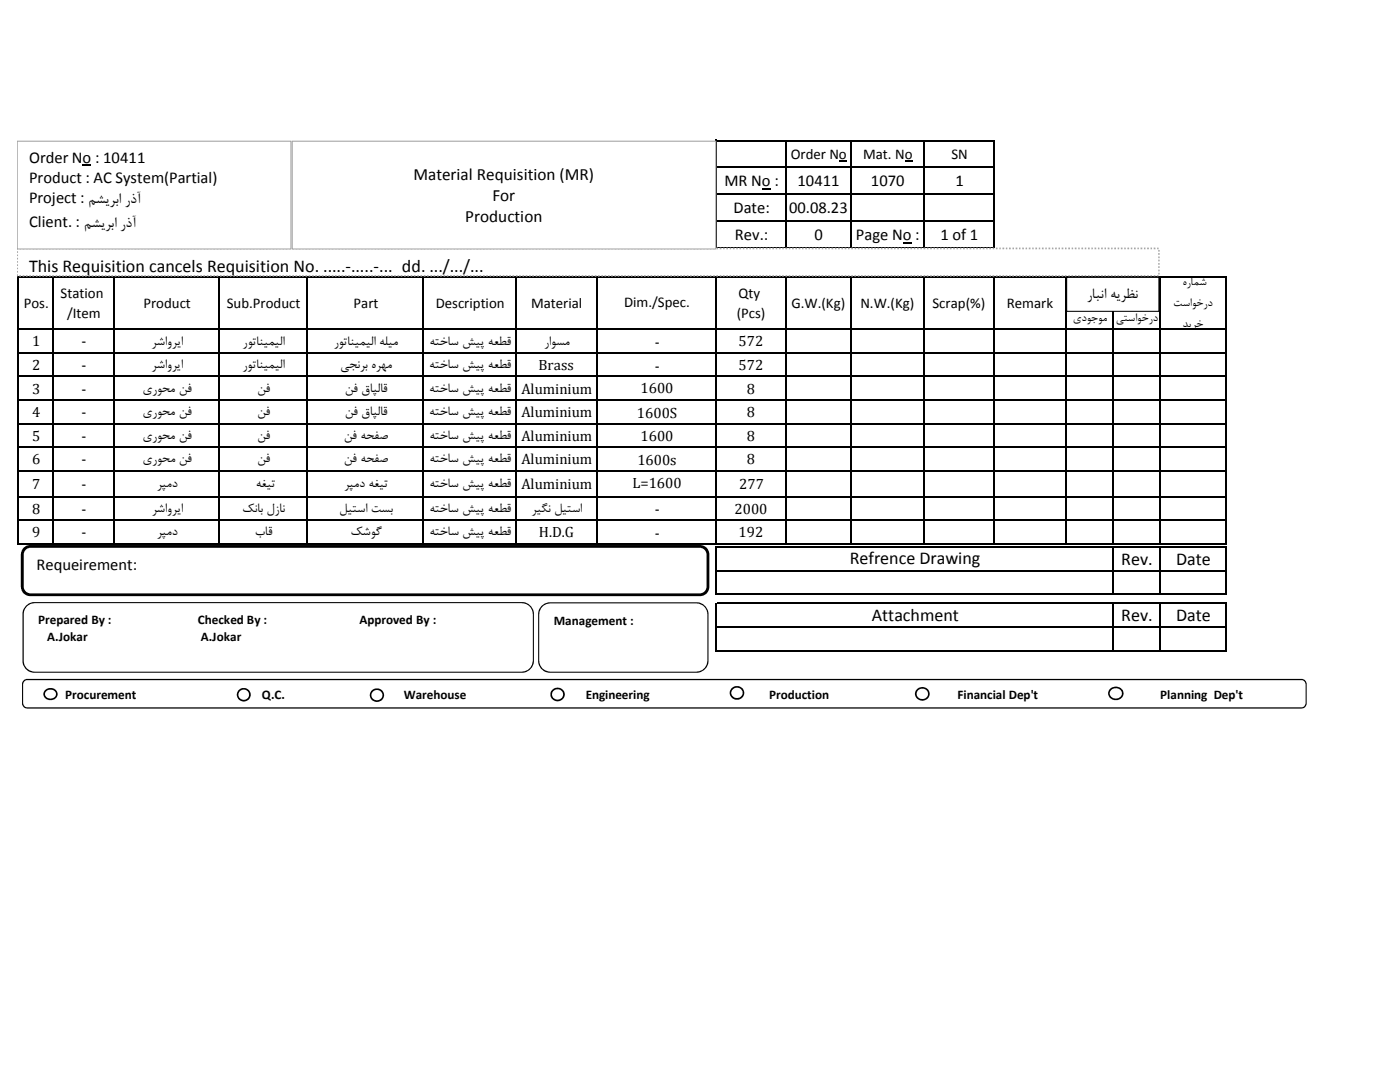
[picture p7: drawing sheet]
<svg xmlns="http://www.w3.org/2000/svg" width="279mm" height="216mm" viewBox="0 0 279 216" stroke-linecap="round" stroke-linejoin="round" font-family="sans-serif">
<path d="M152.1 37.6h1.7v.2h-1.7zM167.4 32.1h1.6v.2h-1.6zM180.6 32.1h1.5v.2h-1.5zM180.2 48.3h1.7v.3h-1.7z" fill="#000"/>
<g fill="none" stroke="#000" stroke-width=".3">
<path d="M143 27.9v21.8M143.1 28h55.4M143.1 33.4h55.4M143.1 38.8h55.4M156.8 28.2v21.5M169.8 28.2v21.5M184.3 28.2v21.5M198.4 28.2v80.4M3.6 55v53.6M3.7 55.2h241.1M10.6 55.3v53.3M22.8 55.3v53.3"/>
<path d="M43.6 55.3v53.3M61.3 55.3v53.3M84.5 55.3v53.3M102.9 55.3v53.3M119.1 55.3v53.3M143 55.3v53.3M143.1 44.2h55.4M143.1 49.6h55.4M156.8 55.3v53.3M169.8 55.3v53.3M184.3 55.3v53.3M212.7 55.3v53.3"/>
<path d="M222.1 55.3v53.3M231.4 55.3v53.3M244.7 55.3v53.3M3.7 65.7h241.1M3.7 70.4h241.1M3.7 75.1h241.1M3.7 79.8h241.1M3.7 84.5h241.1M3.7 89.2h241.1M3.7 93.9h241.1M3.7 99.1h241.1M3.7 103.8h241.1"/>
<path d="M3.7 108.5h241.1M143 109v9.7M143.1 109.2h101.7M143.1 113.9h101.7M143.1 118.6h101.7M222.1 109.3v9.4M231.4 109.3v9.4M244.7 109.3v9.4M143 120.3v9.7M143.1 120.4h101.7M143.1 125.1h101.7M143.1 129.8h101.7"/>
<path d="M222.1 120.6v9.4M231.4 120.6v9.4M244.7 120.6v9.4"/>
</g>
<path d="M3.4 49.6h227.9v5.4h-227.9z" fill="#fff"/>
<path d="M3.4 54.7h.2v.3h-.2zM3.4 54.1h.2v.3h-.2zM3.4 53.4h.2v.3h-.2zM3.4 52.7h.2v.4h-.2zM3.4 52.1h.2v.3h-.2zM3.4 51.4h.2v.4h-.2zM3.4 50.8h.2v.3h-.2zM3.4 50.1h.2v.4h-.2zM3.4 49.4h.2v.3h-.2l.2-.1v.2h-.2zM3.9 49.4h.3v.3h-.3zM4.5 49.4h.4v.3h-.4zM5.2 49.4h.3v.3h-.3zM5.8 49.4h.4v.3h-.4zM6.5 49.4h.3v.3h-.3zM7.2 49.4h.3v.3h-.3zM7.8 49.4h.3v.3h-.3zM8.5 49.4h.3v.3h-.3zM9.1 49.4h.3v.3h-.3zM9.8 49.4h.3v.3h-.3zM10.5 49.4h.3v.3h-.3zM11.1 49.4h.3v.3h-.3zM11.8 49.4h.3v.3h-.3zM12.4 49.4h.3v.3h-.3zM13.1 49.4h.3v.3h-.3zM13.7 49.4h.4v.3h-.4zM14.4 49.4h.3v.3h-.3zM15 49.4h.4v.3h-.4zM15.7 49.4h.3v.3h-.3zM16.3 49.4h.4v.3h-.4zM17 49.4h.3v.3h-.3zM17.7 49.4h.3v.3h-.3zM18.3 49.4h.3v.3h-.3zM19 49.4h.3v.3h-.3zM19.6 49.4h.3v.3h-.3zM20.3 49.4h.3v.3h-.3zM21 49.4h.3v.3h-.3zM21.6 49.4h.3v.3h-.3zM22.3 49.4h.3v.3h-.3zM22.9 49.4h.3v.3h-.3zM23.6 49.4h.3v.3h-.3zM24.2 49.4h.4v.3h-.4zM24.9 49.4h.3v.3h-.3zM25.5 49.4h.4v.3h-.4zM26.2 49.4h.3v.3h-.3zM26.8 49.4h.4v.3h-.4zM27.5 49.4h.3v.3h-.3zM28.2 49.4h.3v.3h-.3zM28.8 49.4h.3v.3h-.3zM29.5 49.4h.3v.3h-.3zM30.1 49.4h.3v.3h-.3zM30.8 49.4h.3v.3h-.3zM31.5 49.4h.3v.3h-.3zM32.1 49.4h.3v.3h-.3zM32.8 49.4h.3v.3h-.3zM33.4 49.4h.3v.3h-.3zM34.1 49.4h.3v.3h-.3zM34.7 49.4h.4v.3h-.4zM35.4 49.4h.3v.3h-.3zM36 49.4h.4v.3h-.4zM36.7 49.4h.3v.3h-.3zM37.3 49.4h.4v.3h-.4zM38 49.4h.3v.3h-.3zM38.7 49.4h.3v.3h-.3zM39.3 49.4h.3v.3h-.3zM40 49.4h.3v.3h-.3zM40.6 49.4h.3v.3h-.3zM41.3 49.4h.3v.3h-.3zM42 49.4h.2v.3h-.2zM42.6 49.4h.3v.3h-.3zM43.3 49.4h.3v.3h-.3zM43.9 49.4h.3v.3h-.3zM44.6 49.4h.3v.3h-.3zM45.2 49.4h.4v.3h-.4zM45.9 49.4h.3v.3h-.3zM46.5 49.4h.4v.3h-.4zM47.2 49.4h.3v.3h-.3zM47.8 49.4h.4v.3h-.4zM48.5 49.4h.3v.3h-.3zM49.1 49.4h.4v.3h-.4zM49.8 49.4h.3v.3h-.3zM50.5 49.4h.3v.3h-.3zM51.1 49.4h.3v.3h-.3zM51.8 49.4h.3v.3h-.3zM52.5 49.4h.2v.3h-.2zM53.1 49.4h.3v.3h-.3zM53.8 49.4h.3v.3h-.3zM54.4 49.4h.3v.3h-.3zM55.1 49.4h.3v.3h-.3zM55.7 49.4h.3v.3h-.3zM56.4 49.4h.3v.3h-.3zM57 49.4h.4v.3h-.4zM57.7 49.4h.3v.3h-.3zM58.3 49.4h.4v.3h-.4zM59 49.4h.3v.3h-.3zM59.6 49.4h.4v.3h-.4zM60.3 49.4h.3v.3h-.3zM61 49.4h.3v.3h-.3zM61.6 49.4h.3v.3h-.3zM62.3 49.4h.3v.3h-.3zM62.9 49.4h.3v.3h-.3zM63.6 49.4h.3v.3h-.3zM64.3 49.4h.3v.3h-.3zM64.9 49.4h.3v.3h-.3zM65.6 49.4h.3v.3h-.3zM66.2 49.4h.3v.3h-.3zM66.9 49.4h.3v.3h-.3zM67.5 49.4h.4v.3h-.4zM68.2 49.4h.3v.3h-.3zM68.8 49.4h.4v.3h-.4zM69.5 49.4h.3v.3h-.3zM70.1 49.4h.4v.3h-.4zM70.8 49.4h.3v.3h-.3zM71.5 49.4h.3v.3h-.3zM72.1 49.4h.3v.3h-.3zM72.8 49.4h.3v.3h-.3zM73.4 49.4h.3v.3h-.3zM74.1 49.4h.3v.3h-.3zM74.8 49.4h.3v.3h-.3zM75.4 49.4h.3v.3h-.3zM76.1 49.4h.3v.3h-.3zM76.7 49.4h.3v.3h-.3zM77.4 49.4h.3v.3h-.3zM78 49.4h.4v.3h-.4zM78.7 49.4h.3v.3h-.3zM79.3 49.4h.4v.3h-.4zM80 49.4h.3v.3h-.3zM80.6 49.4h.4v.3h-.4zM81.3 49.4h.3v.3h-.3zM82 49.4h.3v.3h-.3zM82.6 49.4h.3v.3h-.3zM83.3 49.4h.3v.3h-.3zM83.9 49.4h.3v.3h-.3zM84.6 49.4h.3v.3h-.3zM85.3 49.4h.3v.3h-.3zM85.9 49.4h.3v.3h-.3zM86.6 49.4h.3v.3h-.3zM87.2 49.4h.3v.3h-.3zM87.9 49.4h.3v.3h-.3zM88.5 49.4h.4v.3h-.4zM89.2 49.4h.3v.3h-.3zM89.8 49.4h.4v.3h-.4zM90.5 49.4h.3v.3h-.3zM91.1 49.4h.4v.3h-.4zM91.8 49.4h.3v.3h-.3zM92.5 49.4h.3v.3h-.3zM93.1 49.4h.3v.3h-.3zM93.8 49.4h.3v.3h-.3zM94.4 49.4h.3v.3h-.3zM95.1 49.4h.3v.3h-.3zM95.8 49.4h.3v.3h-.3zM96.4 49.4h.3v.3h-.3zM97.1 49.4h.3v.3h-.3zM97.7 49.4h.3v.3h-.3zM98.4 49.4h.3v.3h-.3zM99 49.4h.4v.3h-.4zM99.7 49.4h.3v.3h-.3zM100.3 49.4h.4v.3h-.4zM101 49.4h.3v.3h-.3zM101.6 49.4h.4v.3h-.4zM102.3 49.4h.3v.3h-.3zM103 49.4h.3v.3h-.3zM103.6 49.4h.3v.3h-.3zM104.3 49.4h.3v.3h-.3zM104.9 49.4h.3v.3h-.3zM105.6 49.4h.3v.3h-.3zM106.3 49.4h.3v.3h-.3zM106.9 49.4h.3v.3h-.3zM107.6 49.4h.3v.3h-.3zM108.2 49.4h.3v.3h-.3zM108.9 49.4h.3v.3h-.3zM109.5 49.4h.4v.3h-.4zM110.2 49.4h.3v.3h-.3zM110.8 49.4h.4v.3h-.4zM111.5 49.4h.3v.3h-.3zM112.1 49.4h.4v.3h-.4zM112.8 49.4h.3v.3h-.3zM113.5 49.4h.3v.3h-.3zM114.1 49.4h.3v.3h-.3zM114.8 49.4h.3v.3h-.3zM115.4 49.4h.3v.3h-.3zM116.1 49.4h.3v.3h-.3zM116.8 49.4h.3v.3h-.3zM117.4 49.4h.3v.3h-.3zM118.1 49.4h.3v.3h-.3zM118.7 49.4h.3v.3h-.3zM119.4 49.4h.3v.3h-.3zM120 49.4h.4v.3h-.4zM120.7 49.4h.3v.3h-.3zM121.3 49.4h.4v.3h-.4zM122 49.4h.3v.3h-.3zM122.6 49.4h.4v.3h-.4zM123.3 49.4h.3v.3h-.3zM124 49.4h.3v.3h-.3zM124.6 49.4h.3v.3h-.3zM125.3 49.4h.3v.3h-.3zM125.9 49.4h.3v.3h-.3zM126.6 49.4h.3v.3h-.3zM127.3 49.4h.3v.3h-.3zM127.9 49.4h.3v.3h-.3zM128.6 49.4h.3v.3h-.3zM129.2 49.4h.3v.3h-.3zM129.9 49.4h.3v.3h-.3zM130.5 49.4h.4v.3h-.4zM131.2 49.4h.3v.3h-.3zM131.8 49.4h.4v.3h-.4zM132.5 49.4h.3v.3h-.3zM133.1 49.4h.4v.3h-.4zM133.8 49.4h.3v.3h-.3zM134.5 49.4h.3v.3h-.3zM135.1 49.4h.3v.3h-.3zM135.8 49.4h.3v.3h-.3zM136.4 49.4h.3v.3h-.3zM137.1 49.4h.3v.3h-.3zM137.8 49.4h.2v.3h-.2zM138.4 49.4h.3v.3h-.3zM139.1 49.4h.3v.3h-.3zM139.7 49.4h.3v.3h-.3zM140.4 49.4h.3v.3h-.3zM141 49.4h.4v.3h-.4zM141.7 49.4h.3v.3h-.3zM142.3 49.4h.4v.3h-.4zM143 49.4h.3v.3h-.3zM143.6 49.4h.4v.3h-.4zM144.3 49.4h.3v.3h-.3zM144.9 49.4h.4v.3h-.4zM145.6 49.4h.3v.3h-.3zM146.3 49.4h.3v.3h-.3zM146.9 49.4h.3v.3h-.3zM147.6 49.4h.3v.3h-.3zM148.3 49.4h.2v.3h-.2zM148.9 49.4h.3v.3h-.3zM149.6 49.4h.3v.3h-.3zM150.2 49.4h.3v.3h-.3zM150.9 49.4h.3v.3h-.3zM151.5 49.4h.3v.3h-.3zM152.2 49.4h.3v.3h-.3zM152.8 49.4h.4v.3h-.4zM153.5 49.4h.3v.3h-.3zM154.1 49.4h.4v.3h-.4zM154.8 49.4h.3v.3h-.3zM155.4 49.4h.4v.3h-.4zM156.1 49.4h.3v.3h-.3zM156.8 49.4h.3v.3h-.3zM157.4 49.4h.3v.3h-.3zM158.1 49.4h.3v.3h-.3zM158.7 49.4h.3v.3h-.3zM159.4 49.4h.3v.3h-.3zM160.1 49.4h.3v.3h-.3zM160.7 49.4h.3v.3h-.3zM161.4 49.4h.3v.3h-.3zM162 49.4h.3v.3h-.3zM162.7 49.4h.3v.3h-.3zM163.3 49.4h.4v.3h-.4zM164 49.4h.3v.3h-.3zM164.6 49.4h.4v.3h-.4zM165.3 49.4h.3v.3h-.3zM165.9 49.4h.4v.3h-.4zM166.6 49.4h.3v.3h-.3zM167.3 49.4h.3v.3h-.3zM167.9 49.4h.3v.3h-.3zM168.6 49.4h.3v.3h-.3zM169.2 49.4h.3v.3h-.3zM169.9 49.4h.3v.3h-.3zM170.6 49.4h.3v.3h-.3zM171.2 49.4h.3v.3h-.3zM171.9 49.4h.3v.3h-.3zM172.5 49.4h.3v.3h-.3zM173.2 49.4h.3v.3h-.3zM173.8 49.4h.4v.3h-.4zM174.5 49.4h.3v.3h-.3zM175.1 49.4h.4v.3h-.4zM175.8 49.4h.3v.3h-.3zM176.4 49.4h.4v.3h-.4zM177.1 49.4h.3v.3h-.3zM177.8 49.4h.3v.3h-.3zM178.4 49.4h.3v.3h-.3zM179.1 49.4h.3v.3h-.3zM179.7 49.4h.3v.3h-.3zM180.4 49.4h.3v.3h-.3zM181.1 49.4h.3v.3h-.3zM181.7 49.4h.3v.3h-.3zM182.4 49.4h.3v.3h-.3zM183 49.4h.3v.3h-.3zM183.7 49.4h.3v.3h-.3zM184.3 49.4h.4v.3h-.4zM185 49.4h.3v.3h-.3zM185.6 49.4h.4v.3h-.4zM186.3 49.4h.3v.3h-.3zM186.9 49.4h.4v.3h-.4zM187.6 49.4h.3v.3h-.3zM188.3 49.4h.3v.3h-.3zM188.9 49.4h.3v.3h-.3zM189.6 49.4h.3v.3h-.3zM190.2 49.4h.3v.3h-.3zM190.9 49.4h.3v.3h-.3zM191.6 49.4h.3v.3h-.3zM192.2 49.4h.3v.3h-.3zM192.9 49.4h.3v.3h-.3zM193.5 49.4h.3v.3h-.3zM194.2 49.4h.3v.3h-.3zM194.8 49.4h.4v.3h-.4zM195.5 49.4h.3v.3h-.3zM196.1 49.4h.4v.3h-.4zM196.8 49.4h.3v.3h-.3zM197.4 49.4h.4v.3h-.4zM198.1 49.4h.3v.3h-.3zM198.8 49.4h.3v.3h-.3zM199.4 49.4h.3v.3h-.3zM200.1 49.4h.3v.3h-.3zM200.7 49.4h.3v.3h-.3zM201.4 49.4h.3v.3h-.3zM202.1 49.4h.3v.3h-.3zM202.7 49.4h.3v.3h-.3zM203.4 49.4h.3v.3h-.3zM204 49.4h.3v.3h-.3zM204.7 49.4h.3v.3h-.3zM205.3 49.4h.4v.3h-.4zM206 49.4h.3v.3h-.3zM206.6 49.4h.4v.3h-.4zM207.3 49.4h.3v.3h-.3zM207.9 49.4h.4v.3h-.4zM208.6 49.4h.3v.3h-.3zM209.3 49.4h.3v.3h-.3zM209.9 49.4h.3v.3h-.3zM210.6 49.4h.3v.3h-.3zM211.2 49.4h.3v.3h-.3zM211.9 49.4h.3v.3h-.3zM212.6 49.4h.3v.3h-.3zM213.2 49.4h.3v.3h-.3zM213.9 49.4h.3v.3h-.3zM214.5 49.4h.3v.3h-.3zM215.2 49.4h.3v.3h-.3zM215.8 49.4h.4v.3h-.4zM216.5 49.4h.3v.3h-.3zM217.1 49.4h.4v.3h-.4zM217.8 49.4h.3v.3h-.3zM218.4 49.4h.4v.3h-.4zM219.1 49.4h.3v.3h-.3zM219.8 49.4h.3v.3h-.3zM220.4 49.4h.3v.3h-.3zM221.1 49.4h.3v.3h-.3zM221.7 49.4h.3v.3h-.3zM222.4 49.4h.3v.3h-.3zM223.1 49.4h.3v.3h-.3zM223.7 49.4h.3v.3h-.3zM224.4 49.4h.3v.3h-.3zM225 49.4h.3v.3h-.3zM225.7 49.4h.3v.3h-.3zM226.3 49.4h.4v.3h-.4zM227 49.4h.3v.3h-.3zM227.6 49.4h.4v.3h-.4zM228.3 49.4h.3v.3h-.3zM228.9 49.4h.4v.3h-.4zM229.6 49.4h.3v.3h-.3zM230.3 49.4h.3v.3h-.3zM230.9 49.4h.3v.3h-.3zM231.1 49.9h.3v.3h-.3zM231.1 50.5h.3v.3h-.3zM231.1 51.2h.3v.3h-.3zM231.1 51.8h.3v.4h-.3zM231.1 52.5h.3v.3h-.3zM231.1 53.1h.3v.4h-.3zM231.1 53.8h.3v.3h-.3zM231.1 54.4h.3v.4h-.3zM230.9 54.9h.3v.3h-.3zM230.3 54.9h.3v.3h-.3zM229.6 54.9h.3v.3h-.3zM228.9 54.9h.4v.3h-.4zM228.3 54.9h.3v.3h-.3zM227.6 54.9h.4v.3h-.4zM226.9 54.9h.4v.3h-.4zM226.3 54.9h.4v.3h-.4zM225.6 54.9h.4v.3h-.4zM225 54.9h.3v.3h-.3zM224.3 54.9h.4v.3h-.4zM223.7 54.9h.3v.3h-.3zM223 54.9h.4v.3h-.4zM222.4 54.9h.3v.3h-.3zM221.7 54.9h.3v.3h-.3zM221.1 54.9h.3v.3h-.3zM220.4 54.9h.3v.3h-.3zM219.8 54.9h.3v.3h-.3zM219.1 54.9h.3v.3h-.3zM218.4 54.9h.4v.3h-.4zM217.8 54.9h.3v.3h-.3zM217.1 54.9h.4v.3h-.4zM216.5 54.9h.3v.3h-.3zM215.8 54.9h.4v.3h-.4zM215.1 54.9h.4v.3h-.4zM214.5 54.9h.3v.3h-.3zM213.8 54.9h.4v.3h-.4zM213.2 54.9h.3v.3h-.3zM212.5 54.9h.4v.3h-.4zM211.9 54.9h.3v.3h-.3zM211.2 54.9h.3v.3h-.3zM210.6 54.9h.3v.3h-.3zM209.9 54.9h.3v.3h-.3zM209.3 54.9h.3v.3h-.3zM208.6 54.9h.3v.3h-.3zM207.9 54.9h.4v.3h-.4zM207.3 54.9h.3v.3h-.3zM206.6 54.9h.4v.3h-.4zM206 54.9h.3v.3h-.3zM205.3 54.9h.4v.3h-.4zM204.6 54.9h.4v.3h-.4zM204 54.9h.3v.3h-.3zM203.3 54.9h.4v.3h-.4zM202.7 54.9h.3v.3h-.3zM202 54.9h.4v.3h-.4zM201.4 54.9h.3v.3h-.3zM200.7 54.9h.3v.3h-.3zM200.1 54.9h.3v.3h-.3zM199.4 54.9h.3v.3h-.3zM198.8 54.9h.3v.3h-.3zM198.1 54.9h.3v.3h-.3zM197.4 54.9h.4v.3h-.4zM196.8 54.9h.3v.3h-.3zM196.1 54.9h.4v.3h-.4zM195.5 54.9h.3v.3h-.3zM194.8 54.9h.4v.3h-.4zM194.1 54.9h.4v.3h-.4zM193.5 54.9h.3v.3h-.3zM192.8 54.9h.4v.3h-.4zM192.2 54.9h.3v.3h-.3zM191.5 54.9h.4v.3h-.4zM190.9 54.9h.3v.3h-.3zM190.2 54.9h.3v.3h-.3zM189.6 54.9h.3v.3h-.3zM188.9 54.9h.3v.3h-.3zM188.3 54.9h.3v.3h-.3zM187.6 54.9h.3v.3h-.3zM186.9 54.9h.4v.3h-.4zM186.3 54.9h.3v.3h-.3zM185.6 54.9h.4v.3h-.4zM185 54.9h.3v.3h-.3zM184.3 54.9h.4v.3h-.4zM183.6 54.9h.4v.3h-.4zM183 54.9h.3v.3h-.3zM182.3 54.9h.4v.3h-.4zM181.7 54.9h.3v.3h-.3zM181 54.9h.4v.3h-.4zM180.4 54.9h.3v.3h-.3zM179.7 54.9h.3v.3h-.3zM179.1 54.9h.3v.3h-.3zM178.4 54.9h.3v.3h-.3zM177.8 54.9h.3v.3h-.3zM177.1 54.9h.3v.3h-.3zM176.4 54.9h.4v.3h-.4zM175.8 54.9h.3v.3h-.3zM175.1 54.9h.4v.3h-.4zM174.5 54.9h.3v.3h-.3zM173.8 54.9h.4v.3h-.4zM173.1 54.9h.4v.3h-.4zM172.5 54.9h.3v.3h-.3zM171.8 54.9h.4v.3h-.4zM171.2 54.9h.3v.3h-.3zM170.5 54.9h.4v.3h-.4zM169.9 54.9h.3v.3h-.3zM169.2 54.9h.3v.3h-.3zM168.6 54.9h.3v.3h-.3zM167.9 54.9h.3v.3h-.3zM167.3 54.9h.3v.3h-.3zM166.6 54.9h.3v.3h-.3zM165.9 54.9h.4v.3h-.4zM165.3 54.9h.3v.3h-.3zM164.6 54.9h.4v.3h-.4zM164 54.9h.3v.3h-.3zM163.3 54.9h.4v.3h-.4zM162.6 54.9h.4v.3h-.4zM162 54.9h.3v.3h-.3zM161.3 54.9h.4v.3h-.4zM160.7 54.9h.3v.3h-.3zM160 54.9h.4v.3h-.4zM159.4 54.9h.3v.3h-.3zM158.7 54.9h.3v.3h-.3zM158.1 54.9h.3v.3h-.3zM157.4 54.9h.3v.3h-.3zM156.8 54.9h.3v.3h-.3zM156.1 54.9h.3v.3h-.3zM155.4 54.9h.4v.3h-.4zM154.8 54.9h.3v.3h-.3zM154.1 54.9h.4v.3h-.4zM153.5 54.9h.3v.3h-.3zM152.8 54.9h.4v.3h-.4zM152.1 54.9h.4v.3h-.4zM151.5 54.9h.3v.3h-.3zM150.8 54.9h.4v.3h-.4zM150.2 54.9h.3v.3h-.3zM149.5 54.9h.4v.3h-.4zM148.9 54.9h.3v.3h-.3zM148.2 54.9h.3v.3h-.3zM147.6 54.9h.3v.3h-.3zM146.9 54.9h.3v.3h-.3zM146.3 54.9h.3v.3h-.3zM145.6 54.9h.3v.3h-.3zM144.9 54.9h.4v.3h-.4zM144.3 54.9h.3v.3h-.3zM143.6 54.9h.4v.3h-.4zM143 54.9h.3v.3h-.3zM142.3 54.9h.4v.3h-.4zM141.6 54.9h.4v.3h-.4zM141 54.9h.4v.3h-.4zM140.3 54.9h.4v.3h-.4zM139.7 54.9h.3v.3h-.3zM139 54.9h.4v.3h-.4zM138.4 54.9h.3v.3h-.3zM137.7 54.9h.3v.3h-.3zM137.1 54.9h.3v.3h-.3zM136.4 54.9h.3v.3h-.3zM135.8 54.9h.3v.3h-.3zM135.1 54.9h.3v.3h-.3zM134.5 54.9h.3v.3h-.3zM133.8 54.9h.3v.3h-.3zM133.1 54.9h.4v.3h-.4zM132.5 54.9h.3v.3h-.3zM131.8 54.9h.4v.3h-.4zM131.1 54.9h.4v.3h-.4zM130.5 54.9h.4v.3h-.4zM129.8 54.9h.4v.3h-.4zM129.2 54.9h.3v.3h-.3zM128.5 54.9h.4v.3h-.4zM127.9 54.9h.3v.3h-.3zM127.2 54.9h.4v.3h-.4zM126.6 54.9h.3v.3h-.3zM125.9 54.9h.3v.3h-.3zM125.3 54.9h.3v.3h-.3zM124.6 54.9h.3v.3h-.3zM124 54.9h.3v.3h-.3zM123.3 54.9h.3v.3h-.3zM122.6 54.9h.4v.3h-.4zM122 54.9h.3v.3h-.3zM121.3 54.9h.4v.3h-.4zM120.6 54.9h.4v.3h-.4zM120 54.9h.4v.3h-.4zM119.3 54.9h.4v.3h-.4zM118.7 54.9h.3v.3h-.3zM118 54.9h.4v.3h-.4zM117.4 54.9h.3v.3h-.3zM116.7 54.9h.4v.3h-.4zM116.1 54.9h.3v.3h-.3zM115.4 54.9h.3v.3h-.3zM114.8 54.9h.3v.3h-.3zM114.1 54.9h.3v.3h-.3zM113.5 54.9h.3v.3h-.3zM112.8 54.9h.3v.3h-.3zM112.1 54.9h.4v.3h-.4zM111.5 54.9h.3v.3h-.3zM110.8 54.9h.4v.3h-.4zM110.2 54.9h.3v.3h-.3zM109.5 54.9h.4v.3h-.4zM108.8 54.9h.4v.3h-.4zM108.2 54.9h.3v.3h-.3zM107.5 54.9h.4v.3h-.4zM106.9 54.9h.3v.3h-.3zM106.2 54.9h.4v.3h-.4zM105.6 54.9h.3v.3h-.3zM104.9 54.9h.3v.3h-.3zM104.3 54.9h.3v.3h-.3zM103.6 54.9h.3v.3h-.3zM103 54.9h.3v.3h-.3zM102.3 54.9h.3v.3h-.3zM101.6 54.9h.4v.3h-.4zM101 54.9h.3v.3h-.3zM100.3 54.9h.4v.3h-.4zM99.7 54.9h.3v.3h-.3zM99 54.9h.4v.3h-.4zM98.3 54.9h.4v.3h-.4zM97.7 54.9h.3v.3h-.3zM97 54.9h.4v.3h-.4zM96.4 54.9h.3v.3h-.3zM95.7 54.9h.4v.3h-.4zM95.1 54.9h.3v.3h-.3zM94.4 54.9h.3v.3h-.3zM93.8 54.9h.3v.3h-.3zM93.1 54.9h.3v.3h-.3zM92.5 54.9h.3v.3h-.3zM91.8 54.9h.3v.3h-.3zM91.1 54.9h.4v.3h-.4zM90.5 54.9h.3v.3h-.3zM89.8 54.9h.4v.3h-.4zM89.2 54.9h.3v.3h-.3zM88.5 54.9h.4v.3h-.4zM87.8 54.9h.4v.3h-.4zM87.2 54.9h.3v.3h-.3zM86.5 54.9h.4v.3h-.4zM85.9 54.9h.3v.3h-.3zM85.2 54.9h.4v.3h-.4zM84.6 54.9h.3v.3h-.3zM83.9 54.9h.3v.3h-.3zM83.3 54.9h.3v.3h-.3zM82.6 54.9h.3v.3h-.3zM82 54.9h.3v.3h-.3zM81.3 54.9h.3v.3h-.3zM80.6 54.9h.4v.3h-.4zM80 54.9h.3v.3h-.3zM79.3 54.9h.4v.3h-.4zM78.7 54.9h.3v.3h-.3zM78 54.9h.4v.3h-.4zM77.3 54.9h.4v.3h-.4zM76.7 54.9h.3v.3h-.3zM76 54.9h.4v.3h-.4zM75.4 54.9h.3v.3h-.3zM74.7 54.9h.4v.3h-.4zM74.1 54.9h.3v.3h-.3zM73.4 54.9h.3v.3h-.3zM72.8 54.9h.3v.3h-.3zM72.1 54.9h.3v.3h-.3zM71.5 54.9h.3v.3h-.3zM70.8 54.9h.3v.3h-.3zM70.1 54.9h.4v.3h-.4zM69.5 54.9h.3v.3h-.3zM68.8 54.9h.4v.3h-.4zM68.2 54.9h.3v.3h-.3zM67.5 54.9h.4v.3h-.4zM66.8 54.9h.4v.3h-.4zM66.2 54.9h.3v.3h-.3zM65.5 54.9h.4v.3h-.4zM64.9 54.9h.3v.3h-.3zM64.2 54.9h.4v.3h-.4zM63.6 54.9h.3v.3h-.3zM62.9 54.9h.3v.3h-.3zM62.3 54.9h.3v.3h-.3zM61.6 54.9h.3v.3h-.3zM61 54.9h.3v.3h-.3zM60.3 54.9h.3v.3h-.3zM59.6 54.9h.4v.3h-.4zM59 54.9h.3v.3h-.3zM58.3 54.9h.4v.3h-.4zM57.7 54.9h.3v.3h-.3zM57 54.9h.4v.3h-.4zM56.3 54.9h.4v.3h-.4zM55.7 54.9h.3v.3h-.3zM55 54.9h.4v.3h-.4zM54.4 54.9h.3v.3h-.3zM53.7 54.9h.4v.3h-.4zM53.1 54.9h.3v.3h-.3zM52.4 54.9h.3v.3h-.3zM51.8 54.9h.3v.3h-.3zM51.1 54.9h.3v.3h-.3zM50.5 54.9h.3v.3h-.3zM49.8 54.9h.3v.3h-.3zM49.1 54.9h.4v.3h-.4zM48.5 54.9h.3v.3h-.3zM47.8 54.9h.4v.3h-.4zM47.2 54.9h.3v.3h-.3zM46.5 54.9h.4v.3h-.4zM45.8 54.9h.4v.3h-.4zM45.2 54.9h.4v.3h-.4zM44.5 54.9h.4v.3h-.4zM43.9 54.9h.3v.3h-.3zM43.2 54.9h.4v.3h-.4zM42.6 54.9h.3v.3h-.3zM41.9 54.9h.3v.3h-.3zM41.3 54.9h.3v.3h-.3zM40.6 54.9h.3v.3h-.3zM40 54.9h.3v.3h-.3zM39.3 54.9h.3v.3h-.3zM38.7 54.9h.3v.3h-.3zM38 54.9h.3v.3h-.3zM37.3 54.9h.4v.3h-.4zM36.7 54.9h.3v.3h-.3zM36 54.9h.4v.3h-.4zM35.3 54.9h.4v.3h-.4zM34.7 54.9h.4v.3h-.4zM34 54.9h.4v.3h-.4zM33.4 54.9h.3v.3h-.3zM32.7 54.9h.4v.3h-.4zM32.1 54.9h.3v.3h-.3zM31.4 54.9h.3v.3h-.3zM30.8 54.9h.3v.3h-.3zM30.1 54.9h.3v.3h-.3zM29.5 54.9h.3v.3h-.3zM28.8 54.9h.3v.3h-.3zM28.2 54.9h.3v.3h-.3zM27.5 54.9h.3v.3h-.3zM26.8 54.9h.4v.3h-.4zM26.2 54.9h.3v.3h-.3zM25.5 54.9h.4v.3h-.4zM24.8 54.9h.4v.3h-.4zM24.2 54.9h.4v.3h-.4zM23.5 54.9h.4v.3h-.4zM22.9 54.9h.3v.3h-.3zM22.2 54.9h.4v.3h-.4zM21.6 54.9h.3v.3h-.3zM20.9 54.9h.4v.3h-.4zM20.3 54.9h.3v.3h-.3zM19.6 54.9h.3v.3h-.3zM19 54.9h.3v.3h-.3zM18.3 54.9h.3v.3h-.3zM17.7 54.9h.3v.3h-.3zM17 54.9h.3v.3h-.3zM16.3 54.9h.4v.3h-.4zM15.7 54.9h.3v.3h-.3zM15 54.9h.4v.3h-.4zM14.4 54.9h.3v.3h-.3zM13.7 54.9h.4v.3h-.4zM13 54.9h.4v.3h-.4zM12.4 54.9h.3v.3h-.3zM11.7 54.9h.4v.3h-.4zM11.1 54.9h.3v.3h-.3zM10.4 54.9h.4v.3h-.4zM9.8 54.9h.3v.3h-.3zM9.1 54.9h.3v.3h-.3zM8.5 54.9h.3v.3h-.3zM7.8 54.9h.3v.3h-.3zM7.2 54.9h.3v.3h-.3zM6.5 54.9h.3v.3h-.3zM5.8 54.9h.4v.3h-.4zM5.2 54.9h.3v.3h-.3zM4.5 54.9h.4v.3h-.4zM3.9 54.9h.3v.3h-.3zM3.4 54.9h.2v.3h-.2z" fill="#a6a6a6"/>
<path d="M3.4 28.2h54.6v21.5h-54.6z" fill="#fff"/>
<path d="M3.4 28.1h54.7v21.7h-54.7zM3.4 28.3l.2-.1v21.5l-.2-.1h54.6v.1v-21.5v.1z" fill="#a6a6a6"/>
<path d="M16.5 32.9h1.7v.2h-1.7z" fill="#000"/>
<path d="M58.3 28.2h84.5v21.5h-84.5z" fill="#fff"/>
<path d="M58.2 28.1h84.6l.2 .1v21.5l-.2 .1h-84.5zM58.3 28.3l.1-.1v21.5l-.1-.1h84.5l-.1 .1v-21.5l.1 .1z" fill="#a6a6a6"/>
<path d="M212.9 55.3h18.4v6.8h-18.4z" fill="#fff"/>
<path d="M212.8 55.3l18.5-.1 .1 .1v6.9h-18.5l-.2-.1zM212.9 55.5l.1-.2v6.8l-.1-.1h18.4l-.1 .1v-6.8l.1 .2z" fill="#000"/>
<path d="M4.9 109.5l.7-.4 .5-.1h133.6a1.61 1.61 0 0 1 1.6 1.6v6.5a1.61 1.61 0 0 1-1.6 1.6h-133.6a1.61 1.61 0 0 1-1.7-1.6v-6.5l.1-.4z" fill-rule="evenodd" fill="#fff"/>
<path d="M4.7 109.3l.6-.4 .5-.1h134.3a1.73 1.73 0 0 1 1.4 1.4l.1 7.1a1.89 1.89 0 0 1-1.7 1.7h-134l-.6-.2a1.96 1.96 0 0 1-1.2-1.7v-6.5l.2-.7zM5.3 109.6l-.6 .8v6.9l.6 .9 .6 .2h133.9l.8-.4 .4-.8v-6.7l-.2-.6-1-.6h-133.9z" fill="#000"/>
<path d="M5.5 120.7l.9-.4 .5-.1h97.2a2.31 2.31 0 0 1 2.3 2.4v9.2a2.28 2.28 0 0 1-2.3 2.3h-97.2a2.28 2.28 0 0 1-2.3-2.3v-9.2a2.35 2.35 0 0 1 .9-1.9z" fill-rule="evenodd" fill="#fff"/>
<path d="M5.1 121a2.24 2.24 0 0 1 1.8-.9h97.5a2.44 2.44 0 0 1 2.2 2.2v9.8a2.45 2.45 0 0 1-2.2 2.1h-97.5a2.37 2.37 0 0 1-2.4-2.4v-9.5l.1-.5zM5.4 121a2.16 2.16 0 0 0-.7 1.6v9.2a2.17 2.17 0 0 0 2.2 2.2h97.2a2.23 2.23 0 0 0 2.2-2.2v-9.2a2.22 2.22 0 0 0-2.2-2.2h-97.2l-.8 .1z" fill="#000"/>
<path d="M108 121.1a2.33 2.33 0 0 1 1.8-.8h29.2a2.31 2.31 0 0 1 2.3 2.3v9.2a2.28 2.28 0 0 1-2.3 2.3h-29.2a2.32 2.32 0 0 1-2.3-2.3v-9.2v-.5z" fill-rule="evenodd" fill="#fff"/>
<path d="M108 121a2.34 2.34 0 0 1 1.8-.8h29.4a2.44 2.44 0 0 1 2.2 2.1v9.8a2.44 2.44 0 0 1-2.2 2.1h-29.4a2.36 2.36 0 0 1-2.4-2.4v-9.5l.3-.9zM108.2 121.1l-.5 1-.1 .5v9.2a2.24 2.24 0 0 0 2.2 2.2h29.2a2.23 2.23 0 0 0 2.2-2.2v-9.2a2.22 2.22 0 0 0-2.2-2.2h-29.2l-.8 .2z" fill="#000"/>
<path d="M4.8 135.9l.7-.3h254.2a.94 .94 0 0 1 .9 .9v3.8a.94 .94 0 0 1-.9 1h-254.2a.95 .95 0 0 1-1-1v-3.8z" fill-rule="evenodd" fill="#fff"/>
<path d="M4.7 135.8l.5-.3h254.7l.5 .1 .4 .7v4.2a1.03 1.03 0 0 1-.8 .9h-254.8a1.04 1.04 0 0 1-.8-1.1v-4zM4.9 135.9l-.3 .6v3.8l.2 .5 .5 .3h254.6l.5-.3 .2-.5v-3.8l-.3-.6-.4-.2h-254.6z" fill="#000"/>
<path d="M9 137.9a1.27 1.27 0 0 1 1.5-.4 1.27 1.27 0 0 1 .8 1.3 1.26 1.26 0 0 1-1.5 .8 1.26 1.26 0 0 1-.9-1.4z" fill-rule="evenodd" fill="#fff"/>
<path d="M8.9 137.8l.2-.2a1.65 1.65 0 0 1 1.8-.1 1.14 1.14 0 0 1 0 2 1.49 1.49 0 0 1-2.1-.5l-.2-.5zM9.1 138l-.1 .7 .6 .6h.9l.6-.5v-.6l-.6-.5h-.9z" fill="#000"/>
<circle cx="48.6" cy="138.6" r="1.2" fill="#fff"/>
<path d="M47.2 138.6a1.4 1.4 0 0 1 2.8 0 1.4 1.4 0 0 1-2.8 0zM47.6 138.6a1.05 1.05 0 0 0 2.1 0 1.05 1.05 0 0 0-2.1 0z" fill="#000"/>
<circle cx="75.2" cy="138.7" r="1.23" fill="#fff"/>
<path d="M73.8 138.7a1.4 1.4 0 0 1 2.8 0 1.4 1.4 0 0 1-2.8 0zM74.1 138.7a1.1 1.1 0 0 0 2.2 0 1.1 1.1 0 0 0-2.2 0z" fill="#000"/>
<path d="M221.6 137.7a1.32 1.32 0 0 1 1.8-.4 1.32 1.32 0 0 1 .4 1.8 1.32 1.32 0 0 1-1.8 .3 1.32 1.32 0 0 1-.4-1.7z" fill-rule="evenodd" fill="#fff"/>
<path d="M221.6 137.4a1.66 1.66 0 0 1 2.6 .6v.1a1.35 1.35 0 0 1-1.2 1.6h-.6a1.33 1.33 0 0 1-1.2-.9 1.33 1.33 0 0 1 .4-1.4zM221.8 137.6l-.3 .4-.1 .4 .1 .3 .5 .5 .7 .2 .5-.1 .6-.5 .1-.7-.5-.6-1-.2z" fill="#000"/>
<circle cx="111.2" cy="138.6" r="1.25" fill="#fff"/>
<path d="M109.9 138.6a1.4 1.4 0 0 1 2.7 0 1.4 1.4 0 0 1-2.7 0zM110.2 138.6a1.09 1.09 0 0 0 2.1 0 1.09 1.09 0 0 0-2.1 0z" fill="#000"/>
<path d="M183 137.7a1.29 1.29 0 0 1 1.9-.2 1.29 1.29 0 0 1 0 1.9 1.29 1.29 0 0 1-1.9-.2 1.11 1.11 0 0 1 0-1.5z" fill-rule="evenodd" fill="#fff"/>
<path d="M183 137.5l.8-.4a1.36 1.36 0 0 1 1.7 .9 1.36 1.36 0 0 1-.8 1.7l-.9 .1-.8-.4a1.3 1.3 0 0 1 0-1.9zM183.3 137.7l-.4 .8 .2 .5 .3 .3 .9 .2 .7-.5 .2-.8-.5-.6-.9-.2z" fill="#000"/>
<circle cx="147" cy="138.3" r="1.25" fill="#fff"/>
<path d="M145.9 137.5a1.43 1.43 0 0 1 2.1-.4 1.43 1.43 0 0 1 .1 2.1 1.44 1.44 0 0 1-1.9 .2 1.44 1.44 0 0 1-.3-1.9zM145.9 138.3a1.1 1.1 0 0 0 2.2 0 1.1 1.1 0 0 0-2.2 0z" fill="#000"/>
<g font-size="3.6">
<text x="5.8" y="54.2">This Requisition cancels Requisition No. .....‐.....‐... dd. .../.../...</text>
<text x="169.6" y="112.6">Refrence Drawing</text>
<text x="223.8" y="112.7">Rev.</text>
<text x="234.7" y="112.7">Date</text>
<text x="174" y="123.8">Attachment</text>
<text x="223.8" y="124">Rev.</text>
<text x="234.7" y="124">Date</text>
</g>
<g font-size="3.4">
<text x="82.5" y="35.9">Material Requisition (MR)</text>
<text x="98.3" y="40.1">For</text>
<text x="92.8" y="44.3">Production</text>
</g>
<g font-size="3.3">
<text x="5.8" y="32.5">Order No : 10411</text>
<text x="5.8" y="40.5">Project : مشيراب رذآ</text>
<text x="5.8" y="36.4">Product : AC System(Partial)</text>
<text x="144.6" y="37.2">MR No :</text>
<text x="159.2" y="37.2">10411</text>
<text x="173.8" y="37.2">1070</text>
<text x="190.7" y="37.2">1</text>
<text x="5.8" y="45.4">Client. : مشيراب رذآ</text>
<text x="146.4" y="42.6">Date:</text>
<text x="146.7" y="48">Rev.:</text>
<text x="157.5" y="42.6">00.08.23</text>
<text x="162.6" y="48">0</text>
<text x="170.8" y="48">Page No :</text>
<text x="187.7" y="48">1 of 1</text>
<text x="216.9" y="59.4">رابان ه</text>
<text x="222.9" y="59.4">يرظن</text>
<text x="7.3" y="113.8">Requeirement:</text>
</g>
<g font-size="3">
<text x="157.8" y="31.7">Order No</text>
<text x="172.3" y="31.7">Mat. No</text>
<text x="189.9" y="31.7">SN</text>
<text x="12.1" y="59.5">Station</text>
<text x="147.4" y="59.5">Qty</text>
<text x="4.7" y="61.5">Pos.</text>
<text x="13.4" y="63.4">/Item</text>
<text x="28.6" y="61.5">Product</text>
<text x="45.3" y="61.5">Sub.Product</text>
<text x="70.6" y="61.5">Part</text>
<text x="86.9" y="61.5">Description</text>
<text x="106" y="61.5">Material</text>
<text x="124.5" y="61.3">Dim./Spec.</text>
<text x="147" y="63.4">(Pcs)</text>
<text x="157.9" y="61.5">G.W.(Kg)</text>
<text x="171.7" y="61.5">N.W.(Kg)</text>
<text x="186.1" y="61.5">Scrap(%)</text>
<text x="200.9" y="61.5">Remark</text>
<text x="6.4" y="69.1">1</text>
<text x="16.3" y="69.1">‐</text>
<text x="30.3" y="68.7">رشاور اي</text>
<text x="48.4" y="68.7">روتانيميال</text>
<text x="66.6" y="68.7">روتانيميال هليم</text>
<text x="85.7" y="68.7">هتخاس شيپ هعطق</text>
<text x="108.6" y="68.7">راوسم</text>
<text x="130.7" y="69.3">‐</text>
<text x="147.4" y="69.1">572</text>
<text x="6.4" y="73.8">2</text>
<text x="16.3" y="73.8">‐</text>
<text x="30.3" y="73.4">رشاور اي</text>
<text x="48.4" y="73.4">روتانيميال</text>
<text x="67.9" y="73.4">يجنرب هرهم</text>
<text x="85.7" y="73.4">هتخاس شيپ هعطق</text>
<text x="107.5" y="73.8">Brass</text>
<text x="130.7" y="74">‐</text>
<text x="147.4" y="73.8">572</text>
<text x="6.4" y="78.5">3</text>
<text x="6.4" y="83.2">4</text>
<text x="16.3" y="78.5">‐</text>
<text x="16.3" y="83.2">‐</text>
<text x="28.4" y="78.1">يروحم نف</text>
<text x="28.4" y="82.8">يروحم نف</text>
<text x="51.3" y="78.1">نف</text>
<text x="51.3" y="82.8">نف</text>
<text x="68.8" y="78.1">نف قاپال ق</text>
<text x="68.8" y="82.8">نف قاپال ق</text>
<text x="85.7" y="78.1">هتخاس شيپ هعطق</text>
<text x="85.7" y="82.8">هتخاس شيپ هعطق</text>
<text x="104.1" y="78.5">Aluminium</text>
<text x="104.1" y="83.2">Aluminium</text>
<text x="127.1" y="83.4">1600S</text>
<text x="127.8" y="78.4">1600</text>
<text x="149.1" y="78.5">8</text>
<text x="149.1" y="83.2">8</text>
<text x="6.4" y="87.9">5</text>
<text x="16.3" y="87.9">‐</text>
<text x="28.4" y="87.5">يروحم نف</text>
<text x="51.3" y="87.5">نف</text>
<text x="68.6" y="87.5">نف هحفص</text>
<text x="85.7" y="87.5">هتخاس شيپ هعطق</text>
<text x="104.1" y="87.9">Aluminium</text>
<text x="127.8" y="88.1">1600</text>
<text x="149.1" y="87.9">8</text>
<text x="6.4" y="92.6">6</text>
<text x="16.3" y="92.6">‐</text>
<text x="28.5" y="92.2">يروحم نف</text>
<text x="51.3" y="92.2">نف</text>
<text x="68.6" y="92.2">نف هحفص</text>
<text x="85.7" y="92.2">هتخاس شيپ هعطق</text>
<text x="104.1" y="92.6">Aluminium</text>
<text x="127.2" y="92.8">1600s</text>
<text x="149.1" y="92.6">8</text>
<text x="6.4" y="97.6">7</text>
<text x="16.3" y="97.6">‐</text>
<text x="31.3" y="97.2">رپمد</text>
<text x="51.1" y="97.2">هغيت</text>
<text x="68.7" y="97.2">رپمد هغيت</text>
<text x="85.7" y="97.2">هتخاس شيپ هعطق</text>
<text x="104.1" y="97.6">Aluminium</text>
<text x="126.2" y="97.4">L=1600</text>
<text x="147.5" y="97.6">277</text>
<text x="6.4" y="102.5">8</text>
<text x="6.4" y="107.2">9</text>
<text x="16.3" y="102.5">‐</text>
<text x="16.3" y="107.2">‐</text>
<text x="30.3" y="102.1">رشاور اي</text>
<text x="31.3" y="106.8">رپمد</text>
<text x="48.3" y="102.1">ك بان لز نا</text>
<text x="50.9" y="106.8">باق</text>
<text x="67.7" y="102.1">ليتسا تسب</text>
<text x="69.9" y="106.8">كشوگ</text>
<text x="85.7" y="102.1">هتخاس شيپ هعطق</text>
<text x="85.7" y="106.8">هتخاس شيپ هعطق</text>
<text x="106.1" y="102.1">ريگن ليتسا</text>
<text x="107.5" y="107.2">H.D.G</text>
<text x="130.7" y="107.3">‐</text>
<text x="130.7" y="102.6">‐</text>
<text x="146.6" y="102.5">2000</text>
<text x="147.4" y="107.2">192</text>
</g>
<g font-size="2.6">
<text x="236" y="56.9">هرامش</text>
<text x="214.1" y="64.1">يدوجوم</text>
<text x="222.7" y="64.1">يتساوخرد</text>
<text x="234.1" y="61">تساوخرد</text>
<text x="236" y="65.2">ديرخ</text>
<text x="7.6" y="124.6">Prepared By :</text>
<text x="39.5" y="124.6">Checked By :</text>
<text x="71.7" y="124.6">Approved By :</text>
<text x="110.5" y="124.6">Management :</text>
<text x="9.4" y="127.8">A.Jokar</text>
<text x="40" y="127.8">A.Jokar</text>
<text x="13" y="139.5">Procurement</text>
<text x="52.3" y="139.5">Q.C.</text>
<text x="80.6" y="139.5">Warehouse</text>
<text x="116.9" y="139.5">Engineering</text>
<text x="153.5" y="139.5">Production</text>
<text x="191.1" y="139.5">Financial Dep't</text>
<text x="231.6" y="139.5">Planning Dep't</text>
</g>
</svg>
